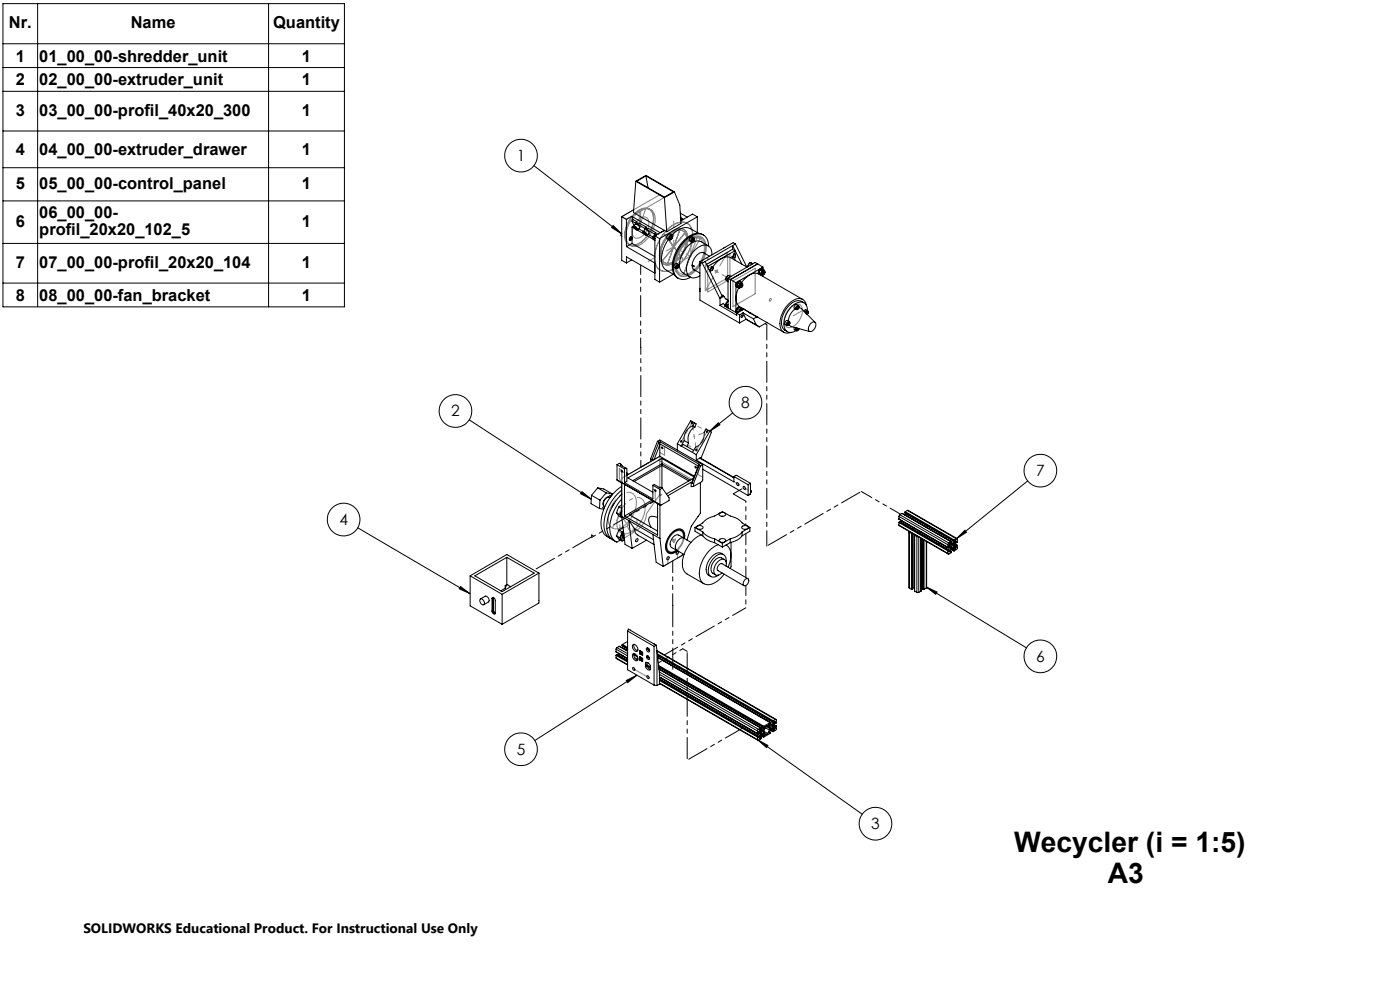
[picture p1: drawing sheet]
<svg xmlns="http://www.w3.org/2000/svg" width="420mm" height="297mm" viewBox="0 0 420 297" stroke-linecap="round" stroke-linejoin="round" font-family="sans-serif">
<g fill="none" stroke="#808080" stroke-width=".3">
<path d="M186.5 64.9l11.3-6.5 1.4 .8-11.3 6.6zM190 64.4a4.2 4.2 0 0 1 5-1.7 4.9 4.9 0 0 1 .4 5.9 7.1 7.1 0 0 1-6 5 3.2 3.2 0 0 1-2-4.1 10.5 10.5 0 0 1 2.6-5.1zM190.3 64.2a3.8 3.8 0 0 1 4.7-1.2 4.9 4.9 0 0 1 .3 5.6 6.9 6.9 0 0 1-5.7 4.8 2.86 2.86 0 0 1-2.1-3.6 10.3 10.3 0 0 1 2.8-5.6zM190.6 64.4a3.9 3.9 0 0 1 4.8-1.4 4.8 4.8 0 0 1 .6 5.6 7.8 7.8 0 0 1-5.7 5.3 2.67 2.67 0 0 1-2.5-3.5 9.9 9.9 0 0 1 2.8-6zM191.2 66.1a2.05 2.05 0 0 1 3.1-.6 4.5 4.5 0 0 1-3.4 5.9 1.92 1.92 0 0 1-1-2.8l.4-1.2zM192.2 63.1v5.1M193.7 62.5l-1.9 5.5v-5.1M198.8 78.1l6.7-8.3-3.4 4.1 2-5.4-4 10.9M199.2 70l5.9 7.9M199.9 69.1a5.7 5.7 0 0 1 6.1-2.3 4.9 4.9 0 0 1 1.6 5.7 11.7 11.7 0 0 1-7.2 8.7 3.4 3.4 0 0 1-4-4.1 13 13 0 0 1 3.5-8zM200 69a5.3 5.3 0 0 1 6.3-2 5.7 5.7 0 0 1 1.1 6.5 11.2 11.2 0 0 1-7.1 7.8 3.3 3.3 0 0 1-3.9-3.7 12.6 12.6 0 0 1 3.6-8.6zM200.4 70.4a3.9 3.9 0 0 1 5-1.5 5.5 5.5 0 0 1 0 6.3 6.6 6.6 0 0 1-5.4 4.2 2.81 2.81 0 0 1-2.1-3.6 9.5 9.5 0 0 1 2.5-5.4z"/>
<path d="M200.5 70.8a3.6 3.6 0 0 1 4.5-1.5 4.6 4.6 0 0 1 .3 5.4 6.4 6.4 0 0 1-5.2 4.2 2.71 2.71 0 0 1-1.8-3.6 9.2 9.2 0 0 1 2.2-4.5zM200.6 70.2a3.8 3.8 0 0 1 4.8-1.3 5.5 5.5 0 0 1-.2 6.6 6 6 0 0 1-5.6 3.8 3.2 3.2 0 0 1-1.6-4.1 10.3 10.3 0 0 1 2.6-5zM200.7 70.6a3.5 3.5 0 0 1 4.5-1.2 5.5 5.5 0 0 1-.5 6.4 5 5 0 0 1-5.2 3 3.5 3.5 0 0 1-1-4.3l.7-1.8zM205.5 72.7a4.1 4.1 0 0 1 5.1-1.3 5.5 5.5 0 0 1 .1 6.4 7.8 7.8 0 0 1-5.7 4.9 2.91 2.91 0 0 1-2.5-3.8 10.8 10.8 0 0 1 3-6.2zM205.5 73.1a4.3 4.3 0 0 1 5.2-1.7 5.3 5.3 0 0 1 .4 6.3 7.9 7.9 0 0 1-5.9 5.2 3 3 0 0 1-2.5-4 10.2 10.2 0 0 1 2.8-5.8zM205.6 73.1a3.7 3.7 0 0 1 4.7-1.3 5.3 5.3 0 0 1 0 6.2 6.6 6.6 0 0 1-5.5 4.3 3.3 3.3 0 0 1-1.8-4.5 9.4 9.4 0 0 1 2.6-4.7zM207 76.8l-4.5 2.6M207.3 71.6v5.3M209.1 71.3l-4 11 1.9-5.5M210.4 71l-3.4 5.8M211.6 79.5l6.7-3.9v7.7l-6.7 3.8zM211.8 77.2l.9 .5"/>
<path d="M212.2 77.1v.6M212.3 79.8l6.7-3.8v7.7l-6.7 3.8zM214.5 81.3h.9M214.6 81l.7 .7M214.9 80.9v.9M215.3 81l-.7 .7M219.9 84.2l6.7-3.8v7.6l-6.7 3.9zM222.5 94.4a.4 .4 0 0 1 .4 .5 .4 .4 0 0 1-.6 .2zM230.9 89.6l.2-.1a.31 .31 0 0 1 .2 .5 .31 .31 0 0 1-.5 .1zM236.9 92.4a2.22 2.22 0 0 1 3.6-.6 5.2 5.2 0 0 1-3.8 6.4 2.16 2.16 0 0 1-1.3-3.2l.4-1zM240.7 93.1l-2.7 1.5M197.6 137.9l1-.5 9.9 5.7-1 .5z"/>
<path d="M185.1 144l1.4 .8M186.5 143.3l11.4-6.6v11.5l-4 5.8a5.6 5.6 0 0 1-4 5.2 1.68 1.68 0 0 1-1.7-2l-1.7-2.4v-13.9l-.7-.4v2.9l.7 1.2M186.5 141.2l.7 .4M188.8 155.6v1.7l-2.8 1.6v-1.6M190 158v1.7l-2.9 1.6v-1.6M191.1 155.6v1.2M195.9 146.6l.7 .4v3.6l1.4 .8M198.1 148.4l.5-.2zM201.7 159.7a2.06 2.06 0 0 1 3.3-.3 5.2 5.2 0 0 1-3.8 6.4 1.96 1.96 0 0 1-1.3-2.8l.5-1.5zM200.4 167.3v1.6l-1.4 .9M201.4 160.3a2.26 2.26 0 0 1 3.2-.9 4.5 4.5 0 0 1-1.8 5.5 1.65 1.65 0 0 1-2.1 .3 1.65 1.65 0 0 1-.6-2.1l.3-1.2zM201.6 161.7l1.1-.1-.6 1"/>
<path d="M201.6 161.7l.8 .5-.3 .4M201.6 161.7l.5 .9M203.2 165.7v1.6l1.4-.8M190.1 200.5l4.3 2.4"/>
</g>
<g fill="none" stroke="#000" stroke-width=".3">
<path d="M.9 1.1h102.4v90.9h-102.4zM.9 13.1h102.4M11.3 1.1v90.9M80.6 1.1v90.9M.9 20.2h102.4M.9 27.4h102.4M.9 39.3h102.4M.9 50.3h102.4M160.2 49.6l26.3 20.5M190.7 54.3l8.6 4.9M190.7 54.3l-.7 9.4 10 5.8M190.7 54.3l3.1-1.7 8.5 4.9"/>
<path d="M191 54.3l2.8-1.6 8.2 4.8-2.7 1.6zM193.8 52.7l.6 3.6M199.3 59.2l.7 10.3M202.3 57.5l1.6 4 .4 5.5-4.3 2.5M202.3 57.5l-3 1.7M.9 60.2h102.4M.9 73h102.4M183.9 67.6l2.6 2.5-3-1.9zM186.5 69.9l-.2 .5 .2 .4v-.8M186.5 64.9v13.1l1.4 .8M186.5 64.9l1.4 .9M187.9 78.8v-1.8l8.6 4.9"/>
<path d="M187.9 65.8v8.1M187.9 73.9l8.6 4.9M188.8 71.8h.1M188.8 71.8l.4 .3M189 71.3l.3 .1-.2 .4-.3-.2zM189.1 71.8h-.3M189.2 71.1l.4 .5-.4 .5M189.5 64.8l8.5 4.9 1.3-.7-2.8 1.7M189.5 64.8l-1.6 1M189.5 64.8l.5 1M189.5 77.9l-1.6 .9M189.6 66.2l.6 1.5"/>
<path d="M189.6 66.2l1 .6M189.6 71.1l-.4-.1-.4 .5v.5l.4 .1M189.6 68l.9 .5M189.6 73l6.9 3.9M189.6 68v5M189.6 73l-1.7 .9M190 65.8l1 .6M190 65.8l-.4 .4M190.1 67.7v.3M190.1 68l.6 .8 .6 .1M190.1 67.9h.4a.9 .9 0 0 1 .6 1l-.7-.5zM190.1 67.7l.6-.6 .7 .3 .5 .8-.6 .7"/>
<path d="M190.1 67.7l.7 .3 .5 .9M190.1 62.9l-3.6 2M190.1 67.7l-.5 .3M190.4 68.3l-.1-.2 .6 .3 .1 .3-.2-.1M190.4 68.3l.4 .3M190.6 68.2l-.2 .1M190.6 66.8l.1 .3M190.9 68.5l-.1 .1M191 66.4l-.4 .4M191 66.4l.3 .6M191.2 68.9l2.1 1.3M191.3 67l-.2 .2"/>
<path d="M191.3 67.2l.2 .3M191.3 67.2l2.2 1.3M191.3 67.2l.4-.4 2.2 1.2M191.6 68.6l1.4 .8M192.9 69.4l.3 .7 .9 .4M192.9 69.5l.4 .1a.9 .9 0 0 1 .7 1l-.7-.4zM192.9 69.4l.6-.6 .7 .3 .5 .7-.6 .7M192.9 69.4l.7 .3 .5 .8M193.3 70l-.2-.3 .6 .3 .1 .3h-.2M193.3 70l.3 .3M193.4 69.8l-.1 .2M193.5 68.5l.1 .3"/>
<path d="M193.7 70.1l-.1 .2M193.9 68l-.4 .5M193.9 68l.2 .6M194 70.6l2.2 1.2M194.1 68.6l-.2 .3M194.2 68.9l.1 .2M194.2 68.9l2.1 1.2M194.2 68.9l.4-.4 2.1 1.2M194.5 70.2l1.3 .8M195.8 71l.4 .9M195.8 71l.7 .3M196.2 71.7l.3 .2"/>
<path d="M196.2 71.9l.3 .2M196.3 70.1l.1 .3M196.4 71.5l-.2 .2M196.5 71.4l-.6-.3a.65 .65 0 0 0 .6 .9M196.5 70.7v13l1.4 .9M196.5 71.5l-.5-.1 .2 .3M196.5 70.7l1.4 .8M196.7 69.7l-.4 .4M196.7 69.7l.3 .6M196.8 70.5l-.4-.1-.6 .6M197 70.2l-.3 .3M197.4 70.1l-.1 .1"/>
<path d="M197.4 70.1h.1M197.9 71.5v13.1M200.3 70.4l.6-.3 .7 .3a.94 .94 0 0 0-.8 1.5l-.8-.7zM200.5 71.7a8.8 8.8 0 0 0-1.5 8.4l.9 .9 2.5 1.4M201 71.4l.3 .2M201.1 70.7a.43 .43 0 0 1 .6-.1 .43 .43 0 0 1 0 .7 .49 .49 0 0 1-.4 .6 .49 .49 0 0 1-.6-.4zM201.2 70.9v.1M201.2 71l-.2 .3M201.2 71l.3 .2M201.5 71.2v-.4h-.2l-.3 .4v.3l.3 .1M201.5 71.2l-.2 .4M201.6 70.4l.2 .5"/>
<path d="M201.6 70.4h.1M201.8 70.9a.9 .9 0 0 1-1 1M203 79.6a.36 .36 0 0 1 .4-.3 .36 .36 0 0 1 .3 .4 .55 .55 0 0 1-.2 .6 .55 .55 0 0 1-.7 0zM203.2 79.7l.3 .2M203.5 79.9l-.1-.3-.2 .1-.2 .2 .3 .3M203.5 79.9l-.2 .3M203.6 79.3l.1 .6M203.6 79.3h.1M203.6 79.3h-.1a.81 .81 0 0 0-.7 1.2M203.6 79.3l-.6-.3a.79 .79 0 0 0-.7 1.2l.5 .3M203.7 79.9l-.3 .4-.6 .2M204.1 65.2l.7 .7"/>
<path d="M204.1 63.9l2.1 1.2M204.1 64.2l.2 1.9M204.3 65.8l.2 .2M204.3 66.1h.1M204.4 65.5l.5 .3M207.6 72.1l.3 .1M207.6 79.5l.4 1.2 .7 .4M207.6 79.6l.4 .2M207.6 79.4l.4 .2M207.7 71.6a.33 .33 0 0 1 .4-.2 .33 .33 0 0 1 .1 .5l-.1 .3a.35 .35 0 0 1-.5 .3 .35 .35 0 0 1-.2-.5zM207.8 71.8l.3 .1M208 79.6l.2 .3-.2-.1"/>
<path d="M208 79.6h.1M208.1 71.9l-.1-.3-.2 .1-.2 .3v.2h.3M208.1 71.9l-.2 .3M208.1 71.3a.77 .77 0 0 1 .1 .9 .77 .77 0 0 1-.8 .3M208.1 71.3a.83 .83 0 0 0-.7 1.2M208.1 71.3l-.5-.3a.78 .78 0 0 0-.7 1.2l.5 .3M208.1 71.3h.1M208.2 79.7l-.2 .1M209.2 65l-1.4-.8-3.5 2M209.2 65l-11.3 6.5M209.2 65v4.7M209.6 69.9l-2.5-1.4a4.6 4.6 0 0 0-5.3 1.7l-.2 .2"/>
<path d="M210 78.7v1M210 78.9v.8M210 78.5l.7 .4M210 78.5v11.5l11.9 6.8M210.7 78.9l5.2 10.3M210.7 78l-.2 .2M210.8 75.6l2.1 1.2M211 70.4a4.4 4.4 0 0 0-5.4 1.2 11.2 11.2 0 0 0-3.8 9.6l.6 1.3 1.1 .9M211.5 78.4l-.8 .5M211.5 78.4l5.2 10.4M211.6 76.1a1.77 1.77 0 0 0-2.8 .7l-.7 1.1-.5 1.6M212.2 79.8h.1"/>
<path d="M212.3 79.8v.2M212.5 73.7l-2.1-1.2a4 4 0 0 0-4.7 1.9 6.3 6.3 0 0 0-1.3 6.9l2.7 1.7M212.6 73.8a3.2 3.2 0 0 0-1.6-3.4 3.2 3.2 0 0 0-3.6 .3 11.3 11.3 0 0 0-5.3 10.7 3.1 3.1 0 0 0 5.1 1.7M213.3 79.8l.5 .3a5.7 5.7 0 0 1 4.7-3.1l5.6 3.1M213.6 76.4a2.39 2.39 0 0 0-1.2-2.7 2.39 2.39 0 0 0-2.9 .4 7.5 7.5 0 0 0-3.2 8.1 2.33 2.33 0 0 0 3.7 .5M217.5 74.2l-.3 .1M219.5 76.9l.5 .4M219.8 73.6l-8.3 4.8M219.8 73.6v1.2M219.8 73.6l2.8 5.6M220.1 75.9l.5 .3M220.3 76.4l.1-.1a.4 .4 0 0 1 .2 .6 .4 .4 0 0 1-.6 .1z"/>
<path d="M220.5 75.2l-.8-.4-7.8 4.4M220.5 75.2l-8.2 4.6M220.5 75.2v.9M220.5 77.1v.9M220.6 73.1l-.7-.4-9.9 5.8M220.6 73.1l-.8 .5M220.6 73.1l3.4 6.9M220.7 76.6v-.3a.52 .52 0 0 0-.8 .2 .52 .52 0 0 0 .3 .8l.1-.2M224.8 78.9l.7-.1a1 1 0 0 0-1.1 1.1zM225.4 78.8l.4 .2M226 78.9l-.7 .5M227.3 79.1l-.8-.4-8.1 4.7"/>
<path d="M227.3 79.1l-8.2 4.7M227.3 79.1l1.6 .9M.9 84.8h102.4M202 82.2l-4.1 2.4M203 80l.3 .2M207.9 80.6l2.1 1.2M210 86.4v.9v-.8M212.7 80.8l.5 .3-.2 .4M213.6 80.3l.1-.1a.4 .4 0 0 1 .2 .6 .4 .4 0 0 1-.6 .1zM214 80.5l-.1-.3a.51 .51 0 0 0-.7 .2 .51 .51 0 0 0 .3 .7l.1-.1M215.9 89.2l.1 .3M216 89.5v2"/>
<path d="M216 91.5l5 3v-.6M216.4 88.3l.6 .3M216.7 88.8l-.8 .4M217 88.6l.2 .2M217 88.6l-.3 .2M217.2 88.8l.4 .7 .8 .5M217.2 88.8l-1.2 .7M217.6 89.5l.8 .5M217.7 91.5l.2 .5 .4-.1-.4-.1M217.7 91.5l-.8-.5-.9 .5M217.7 91.5l-.4 .2 3.8 2.1M217.7 91.4h-.1"/>
<path d="M217.9 84.1l.4 .2M218.3 90.2h.1M218.3 90.2v.1M218.4 92.3h.1M218.4 91.3v.9M218.4 83.6v.9M218.4 90.3a1.07 1.07 0 0 0-.5 1.5M218.4 83.4l.7 .4M218.4 83.4v8.9M218.4 90.2h-.1M218.4 90.3l-.6 .6-.1 .5 .2 .4M218.8 82.6a.93 .93 0 0 0-.9 .5 .93 .93 0 0 0 0 1"/>
<path d="M219.1 83.8v8.9M219.1 83.8l1.7 .9M219.2 82.8a.89 .89 0 0 0-1.1 .1 .89 .89 0 0 0-.2 1.2M219.4 82.8l-.8 .5M220.8 84.7v9M221 93.9l.9 .5M221.1 85.7l.7 .7M221.1 93.3l.2 .4M221.1 85.7l.4 .2M221.4 84.8l-.3 .9M221.4 92.5l-.3 .8M221.4 84.8l.4 .3"/>
<path d="M221.4 92.5l.4 .2M221.5 85.9l.3 .5M221.6 86.2a4.8 4.8 0 0 0 .3 5.7 1.12 1.12 0 0 0-1 .7 1.12 1.12 0 0 0 .3 1.2 1.16 1.16 0 0 1 .8-1.8M221.8 85.1l-.3 .8M221.8 92.7l-.3 .9-.4-.3M221.9 94.4v2.4M222.1 84.3a1.05 1.05 0 0 0-1.1 .6 1.05 1.05 0 0 0 .2 1.2M222.1 92.1l13 7.5M222.3 86.1l-.5 .3M222.3 92.1v.1M222.3 93.1l.4-.2-.5-.1-.3 .6M222.3 84.6a.86 .86 0 0 0-1-.1 .86 .86 0 0 0-.4 1l.1 .4 .4 .2"/>
<path d="M222.5 84.7l-.7 .4M222.5 84.7l.3 .6M222.5 84.7l-.5-.3-.6 .4M222.5 92.4l-.7 .3M222.5 92.4l.3 .4M222.5 92.4l-.5-.3-.6 .4M222.5 94.5l.2-.1a.33 .33 0 0 1 .1 .5 .33 .33 0 0 1-.5 0zM222.5 85.4a.3 .3 0 0 1 .2 .5 .3 .3 0 0 1-.4 0zM222.7 85.3a.51 .51 0 0 0-.7 .1 .51 .51 0 0 0 .2 .7M222.7 85.3a.48 .48 0 0 0-.5-.4 .48 .48 0 0 0-.4 .5l-.1 .6 .6 .1M222.7 92.9a.61 .61 0 0 0-.8-.2 .61 .61 0 0 0-.2 .8M222.8 85.6v-.2a.46 .46 0 0 0-.6 .1 .46 .46 0 0 0 .1 .6h.2"/>
<path d="M222.9 93.8l3.1 1.8M222.9 93.8l-1 .6M222.9 93.8l.9 1.9M223.1 92.7l-2.1 1.2M223.2 92.7l.2 .1M223.2 92.7h.1M223.8 95.7l3.1 1.8M223.8 95.7l-1.9 1.1M223.8 95.7l4 2.3M225 93.7l.2 .1M225 93.7l2 1.3M225 93.8l.3 .1"/>
<path d="M226 95.6l.9 1.9M226.9 97.5l.9 .5M227 95l.4 .1M227 95l-1 .6M227.7 81.8l.8 .7M227.7 81.8l.4 .3M227.8 82.2l13 7.5M227.9 82.3h.2M228 81l-.3 .8M228 81l.5 .2M228.1 82.1l.4 .4M228.5 81.2l-.4 .9"/>
<path d="M228.7 81.2l.5-.2 .2 .5a.53 .53 0 0 0-.7 0 .53 .53 0 0 0-.1 .7l.2 .1a.48 .48 0 0 1-.5-.3 .48 .48 0 0 1 .3-.6zM228.8 80.5a1.12 1.12 0 0 0-1.1 .4 1.12 1.12 0 0 0-.2 1.2 4.4 4.4 0 0 0-4.8 2.3l-.2 .3M228.9 80l-8.1 4.7M228.9 80v.6M228.9 82.3v.6M228.9 82.3l-.4 .2M229 80.7a.65 .65 0 0 0-.8-.2 .65 .65 0 0 0-.4 .6l-.1 1.1M229.1 80.9l-.6 .3M229.1 80.9l.3 .6M229.1 80.9l-.4-.3-.7 .4M229.2 81.6l.1-.1a.4 .4 0 0 1 .1 .5 .4 .4 0 0 1-.5 .2zM229.5 81.7l-.1-.2a.47 .47 0 0 0-.5 .2 .47 .47 0 0 0 .1 .6l.2-.1"/>
<path d="M230.1 96.7l-2.3 1.3M236.3 97.1l.2 .2M236.4 96.5l.3-.1a.55 .55 0 0 1 .1 .8 .55 .55 0 0 1-.7 .1zM236.4 96.8l.3 .1M236.7 97.3l.6 .6 5.7 1.5M236.7 96.9v-.2h-.2l-.2 .3 .2 .3M236.7 96.9l-.2 .4M236.8 96.3l.1 .7M236.8 96.3a.78 .78 0 0 0-.7 1.2M236.8 96.3l-.5-.2a.79 .79 0 0 0-.7 1.2l.5 .2M236.9 97l-.3 .4-.5 .1M238.3 98.1l-.1 .6 .7 .4 .5-.1 .3-.5-.1 .2a.37 .37 0 0 1-.5 .4 .37 .37 0 0 1-.2-.5l.1-.3"/>
<path d="M238.5 92.6a4.8 4.8 0 0 0-2 3.6M238.9 98.2l-.2 .6 .1 .3M239 91.9a.34 .34 0 0 1 .4-.3 .34 .34 0 0 1 .3 .4 .54 .54 0 0 1-.2 .6 .54 .54 0 0 1-.7 0zM239 92.4l.3 .1M239 98.7l.3 .1M239.2 92l.3 .2M239.2 98.4l-.1 .4h.2M239.2 98.4l.3 .1M239.5 92.2v-.3l-.3 .1-.2 .2 .3 .3M239.5 92.2l-.2 .3M239.5 98.4v.1M239.5 98.5l-.2 .3"/>
<path d="M239.5 91.6a.81 .81 0 0 0-.7 1.2M239.5 91.6h.1M239.6 92.2l.9 .3 4 4.1M241.2 90.7a3.1 3.1 0 0 0-4.6 .9 6.4 6.4 0 0 0-1.8 6.8l1.4 1M241.9 94l.1 .1M241.9 91.6a2.36 2.36 0 0 0-1.5-2 2.36 2.36 0 0 0-2.4 .4 8.2 8.2 0 0 0-3.8 8.4 2.19 2.19 0 0 0 3.1 1.2M241.9 93.6l.3 .2M242 94.1h.1M242.2 93.1a2.18 2.18 0 0 0-1-2.4 2.18 2.18 0 0 0-2.6 .3 7.2 7.2 0 0 0-3.2 7.4 2.07 2.07 0 0 0 3.4 .7M242.2 93.8v-.3l-.4 .4M242.2 93.8l-.2 .3M242.3 93.2l-.7-.4-.5 .4"/>
<path d="M242.3 93.2l-.8 .5M242.3 93.2h.1M242.3 93.2l.2 .4-.4 .6 .2-.1a.47 .47 0 0 0 .2-.5 .47 .47 0 0 0-.3-.4l-.5 .5M243.1 97.1a.86 .86 0 0 1 .8-.6 .86 .86 0 0 1 .9 .6 2.07 2.07 0 0 1-1.9 2.2 1.46 1.46 0 0 1 .2-2.2zM140.8 125.8l36.6 23.8M185.1 139.3v4.5M185.1 139.3l2.3 1.2M186.2 139.1l-.4-.3-.7 .5M186.2 139.1v.3l1.6 .9M186.2 139.1l.4 .5M195.2 137.5l.4 .3M195.2 137.5v.8"/>
<path d="M195.6 137.8l.3 .1-7.3 4.3-.3-.2M195.6 137.8h.6M197.2 132.3l.5 .2M197.2 132.3l.7-.4 12.9 7.4M197.2 132.3l-2 5.2M197.7 132.5h.5M197.7 132.5l-2.1 5.3M197.8 132.9l11.8 6.8M197.8 132.9l.1 .4M197.9 136.7l10.4 6M197.9 136.7l-1.7 1.1M197.9 133.3v3.4"/>
<path d="M197.9 133.3l-1.7 4.5M198.2 132.5l11.5 6.6M198.2 132.5l-.4 .4M198.4 134l.4 .1v.4zM198.6 137.4l-10.2 5.8 7.5 4.3M198.6 137.4l9.6 5.5M198.6 137.4v8.8M203.2 133v1.9M203.2 133l1.1 .7M204.3 133.7l3.5 1.9M204.3 133.7l.7-.5 3.1 1.8M205.3 132l-1 1.7"/>
<path d="M205.3 132l1.3 .8M206.6 132.8l-.5 1.1M207.8 135.6l1.1 .7M207.8 127.6a4.1 4.1 0 0 0-2.5 4.4M207.8 127.6l.7 .4M208.4 126.7l-1.2-.6-4 6.9M208.4 126.7l-.6 .9M208.4 126.7l.4 .3-.3 1M208.5 128a4.1 4.1 0 0 0-1.9 4.8M208.5 139.8h.3v.5l-.2-.1zM208.9 136.3v1.6M208.9 137.9l11.1 6.5"/>
<path d="M209.6 139.7l-2 5M209.7 139.4l-2.1 5.3M209.7 139.4l.4 .3M209.7 139.1l-.1 .6M209.7 139.1v.3M209.9 137.3l10.3 5.8M209.9 137.3l-1 .6M209.9 137.3l10.3 5.9M210.1 139.7l-2 5.3M210.8 139.3v4.6l-.3 .5-2.4 1.4M210.8 139.3l-.7 .4M212.9 129.2l2.6-2.5 .5 .6z"/>
<path d="M212.9 129.2l-1.1-.7-.6 1.1a4 4 0 0 1-2.5 4.4l-.9 1.6M212.9 129.2l-4 7.1M212.9 129.2l.5 .3-3.1 7.9M219.8 123.8l-6.9 5.4M107.3 158.2l33.7 19.7M174.6 147.4l2.8 2.2-3.2-1.6zM177.4 148.4l2.6 1.5M177.4 148.4l-.1 2.6 2.5 1.4M179.3 146.2l-1.9 2.2M179.3 146.2l2.6 1.5M179.3 146.2l1.8 .3 2.6 1.5M179.8 152.4l1.3 .2"/>
<path d="M180 149.9l-.2 2.5M180.7 152l.5 .4M181.9 147.7l-1.9 2.2M181.9 147.7l1.8 .3M182.8 148.4l.5 .3M182.9 149a1.74 1.74 0 0 0-1.7 .9 1.74 1.74 0 0 0 .1 1.9M182.9 149a1.82 1.82 0 0 0-1.6 2.8l.1 .1M182.9 149l.1 .1M183.7 148l-.1 .3M184.2 151l-.6 .9M185 153.7l.7 1 .9 .5M185 153.7l.9 .5"/>
<path d="M185.1 143.8l12.9 7.5M185.1 143.8l1.4 .8M185.7 151.9l-.7 1.8M185.7 158.8l-.7 1.8M185.7 151.9l.8 .5M185.7 158.8l.9 .6M185.9 154.2l.6 .9M186.3 141h.3l.1 .5-.3-.2zM186.5 152.8l-.6 1.4M186.5 153.2l-.2 .6 .2 1M186.5 144.6h.1M186.5 145.8a13.6 13.6 0 0 0-6.1 12.4 4 4 0 0 0 2.7 3.2"/>
<path d="M186.5 146.9a13.7 13.7 0 0 0-5.2 11.8 3.5 3.5 0 0 0 2.1 2.8M186.5 149.5a12.4 12.4 0 0 0-3.3 10.8l.7 1.3 .7 .7 .4 .2 1.1-.6M186.5 148.1a13 13 0 0 0-4.2 11.7l1.1 1.7 1.4 .8M186.5 144.6v10.2M186.5 144.6l.9 .5v9.6M186.5 154.8l2.1 1.2M186.5 154.8l1 8.3 2.2 1.3M186.5 151.3l-.8 .6M186.6 159.4l-.7 1.7M186.9 158.1l-1.2 .7M187 159.2l-.4 .2M187.1 159.4a1.63 1.63 0 0 0-.3 2.5l.6-.2"/>
<path d="M187.1 159.8a.99 .99 0 0 0-.1 1.5M187.1 159.9a.76 .76 0 0 0-.4 .8 .76 .76 0 0 0 .6 .7M187.4 140.5v4.1M187.4 144.6l8.5 4.9v-4.1M187.8 140.3l.3 .2v3.7l-.7 .4M187.8 140.3l-.4 .2M188.1 142.1l.1 .2M188.1 141.7l.2 .3M188.2 142.3l-.1 .1M188.3 142l-.1 .3M188.6 156l7.3 4.2M188.6 156l1.8 2.5"/>
<path d="M188.6 156l1.1 8.4M190.4 158.5l.2 1.1 .4 .6 5.2 3M190.4 158.5l5.6 3.2M195.6 149.9l-8.2 4.8M195.9 145.4l2.1 1.3M195.9 145.4l.4-.2 1.4 .8 1 .3M196 150.1l-7.2 4.2 8.5 4.9M196.4 146.8h.2l.1 .5zM197.3 155.1a1.81 1.81 0 0 0-2.6 .3v1l.7 1.7M197.3 158.9l-.1 .2M198 151.3h.1M198 146.7v14.7"/>
<path d="M198 151.3l-.7-.5v9.6l-9.9-5.7M198.7 146.3l-.7 .4M198.7 146.3l2 2.9v.8l-2.4 1.4-.3-.1M201.7 159.5a2.47 2.47 0 0 1 3.1-.6l.5 .8 .1 1.7a2.04 2.04 0 0 0-2.7 1.9 1.2 1.2 0 0 0 .5 1.7 1.93 1.93 0 0 1-1.9 .9 1.93 1.93 0 0 1-1.6-1.4 6.3 6.3 0 0 1 2-5zM204.1 158.9l.3 .1M206.6 144.1l-8-4.6-8.4 4.8M207 143.9l-8.4-4.9-8.8 5.1M207.4 145.8h.1M207.4 144.5l.2 .2M207.4 144.5l-7.1 4.1M207.4 144.5v1.3M207.6 144.7l.5 .3"/>
<path d="M208.1 145v.8M208.1 145.8h-.7M208.1 143.3l-8.2 4.7M208.5 158.1l2.3-1.4a5.7 5.7 0 0 1 3.6-2l2.3-1.4 2.4 1.4a5.7 5.7 0 0 1 3.5 2l2.4 1.4M208.5 158.1l2.3 1.3M208.5 158.1v1.1l2.3 1.4M209.1 157.8a1.15 1.15 0 0 1 1.8 .3 1.11 1.11 0 0 1-1 .6 1.11 1.11 0 0 1-.9-.8zM209.8 158.6h.3M210.1 144.6v9.2l-2.7 3.9-1.3 4.2M210.8 159.4a5.9 5.9 0 0 0 3.6 2.1M210.8 140.6l13.6 7.9M210.8 159.4v1.2"/>
<path d="M215.9 153.9a1.03 1.03 0 0 1 1-.3 1.03 1.03 0 0 1 .8 .8 1.12 1.12 0 0 1-1.9-.4zM216.6 154.7h.3M220.2 144.3l-.2 .1M220.2 142.8l.8-.4 4.1 2.4M220.2 142.8v1.5M220.2 142.8l4.2 2.5M221 144.7a.52 .52 0 0 1 .6 .2 .52 .52 0 0 1-.1 .7l-.4-.3zM222.6 159.4a5.9 5.9 0 0 1-3.5 2.1M222.6 157.8a1.15 1.15 0 0 1 1.9 .3 1.11 1.11 0 0 1-1 .6 1.11 1.11 0 0 1-1-.8zM222.6 159.4v1.2M223 145.8a.46 .46 0 0 1 .5 .3 .46 .46 0 0 1-.2 .6l-.3-.4zM223.4 158.6h.3"/>
<path d="M224.4 145.3v3.2M225 148.2l-.6 .3M225 158.1l-2.4 1.3M225 158.1v1.1l-2.4 1.4M225.1 147l.2 .1M225.1 144.8l-.7 .5M225.1 144.8v2.7l.2-.1M225.1 147.1h.1M225.2 147.1l.1 .3M225.2 147.1h.1M225.2 147.1h-.1M225.3 147.1l.1 .3"/>
<path d="M225.3 147.4h.1M225.3 147.4l-.3 .8M225.4 147.4l-.4 .8M269.7 155.5v.1M269.7 157.4l14.8 8.6M269.7 155.5l14.7 8.6M269.7 154.8l14.7 8.5M269.7 154.8v.7M269.7 156.6v.8M269.7 156.6l14.7 8.5M269.7 157.4l14.7 8.5M269.8 156.4l-.1 .2"/>
<path d="M269.8 156.4l14.7 8.5M269.9 156.3l14.7 8.5M269.9 156.3l-.1 .1M269.9 154.3l-.2 .5M269.9 154.3l14.8 8.5M270.4 156.2l-.2 .3M270.4 156.2l14.8 8.4M270.5 156.1l-.1 .1M270.6 153.9h.1M270.6 153.9l14.8 8.5M270.6 153.9l-.7 .4M271.4 153.7h.1"/>
<path d="M271.4 153.7l14.8 8.5M271.4 153.6l14.7 8.4M271.4 153.6v.1M271.5 154.3h.1M271.5 154.3l14.7 8.4M271.6 153.3l-.2 .3M271.6 153.3l14.7 8.6M271.8 153.9l-.3 .4M272.2 153l14.9 8.4M272.2 153l-.6 .3M272.2 153l14.7 8.5M272.7 159.3l.1 16.9"/>
<path d="M272.7 159.2l.1 .3M272.8 159.5l.6 .4M272.8 159.5v16.7M273.4 159.9h.3M273.4 159.9v16.7M273.7 159.9v16.7M273.7 159.8v.1M273.8 159.9l-.1 16.7M289.5 158.9l.4 .6-3 2zM308.3 144.1l-21.4 17.4M138.1 175.8l2.9 2.1-3.2-1.4zM141 172.6v9l9.6 5.5"/>
<path d="M141 172.6l9.6 5.5M142.5 172.6l9.5-5.6 8.3 4.8-9.7 5.5zM144.1 179.5a1.04 1.04 0 0 1 1.1 .6 1.04 1.04 0 0 1-.2 1.2 1.26 1.26 0 0 1-.9-1.8zM144.1 179.5l1.5-.8a1.15 1.15 0 0 1 .9 1.7l-1.4 .9M147.6 179.4v-.2a.66 .66 0 0 1 .8 .1 .66 .66 0 0 1 .2 .6v4a.66 .66 0 0 1-.8-.1 .66 .66 0 0 1-.2-.6M147.6 179.4v3.8M147.8 179.2l-.2 .2M147.8 179.2v3.8M147.9 179l-.1 .2M148 179.1v3.5M150.6 178.1v9M151.6 176.3l-1.4 .8"/>
<path d="M152 175.2h.1M152 167v8.2M152 175.2l-.4 .3v.8M152 175.2l1.2 .7M152 175.2l-.4 1.1M161.7 171.8v8.9l-11.1 6.4M161.7 171.8l-11.1 6.3M161.7 171.8l-9.7-5.6-11 6.4M185 160.6l.7 1 .9 .5M185 160.6l.9 .5M185.9 161.1l.7 1M187.2 160.3l-.2 .6 .3 .4"/>
<path d="M187.4 161.8l-.8 .3M190.9 161.6l.3-.2a.44 .44 0 0 1 .1 .7 .44 .44 0 0 1-.6 0zM194 161.9l-4.3 2.5M195.9 160.2l2.1 1.2M195.9 160.2l1 8.3 2.1 1.3M198 161.4l1 8.4M200.3 166.9l.3-.1a.47 .47 0 0 1 0 .7 .47 .47 0 0 1-.6 .1zM200.4 165.3l.3 .1M203.1 164.9l2.1 1.3M203.1 165.3l.1-.1a.42 .42 0 0 1 .3 .6 .42 .42 0 0 1-.7 .1zM204.8 165.9l-.2 .6-5.6 3.3M205.2 161.3l-1.6-.9a2.54 2.54 0 0 0-2.4 3.3l.3 .4 1.5 .9"/>
<path d="M207.3 162.6l-2.2-1.3a1.7 1.7 0 0 0-.5-2.1 1.7 1.7 0 0 0-2.1 0 4.9 4.9 0 0 0-2.2 5.9 1.83 1.83 0 0 0 2.7-.2M210.4 160.3a9.7 9.7 0 0 0-5.5 10.2l1 1.4 5.3 3M210.8 160.6a5.9 5.9 0 0 0 3.6 2M214.4 161.5l2.3 1.3M214.4 162.6l2.3 1.4M214.4 161.5v1.1M215.4 163.2a9.7 9.7 0 0 0-5.4 10.2 2.75 2.75 0 0 0 4.4 1.3l1.5-1.1 1.3-1.5M216 161.6a.98 .98 0 0 1 1-.2 .98 .98 0 0 1 .7 .8 1.12 1.12 0 0 1-1.9-.3zM216.6 162.6h.3M216.7 162.8v1.2M217.1 166.2a2.48 2.48 0 0 0-3.8 .9 4.6 4.6 0 0 0-1.1 5l1.1 .7M217.3 167.7l-.8-.5a2.65 2.65 0 0 0-3 2.2 1.95 1.95 0 0 0 .4 2.4l.8 .5"/>
<path d="M217.8 169.6a1.3 1.3 0 0 0-.1-1.5 1.3 1.3 0 0 0-1.5-.4 3.5 3.5 0 0 0-1.7 4.5 1.63 1.63 0 0 0 2.1-.5M217.8 163.3a4.3 4.3 0 0 1 1.2 5.2l-.6 1.5M217.8 168.4a1.81 1.81 0 0 0-.8-2.2 1.81 1.81 0 0 0-2.4 .6 4.9 4.9 0 0 0-1.7 5.6 1.84 1.84 0 0 0 2.6 0M217.8 163.3h.1M219.1 161.5l-2.4 1.3M219.1 162.6l-2.4 1.4M219.1 161.5v1.1M219.3 162.6v7.1l-.3 .7M222.6 160.6a5.9 5.9 0 0 1-3.5 2M223.6 173.6a.65 .65 0 0 1 1 0 .65 .65 0 0 1-.1 .9 .98 .98 0 0 1-1.5 .8l.1-1zM224.4 173.5l-7.8-4.6a1.4 1.4 0 0 0-1.2 2.1l7.8 4.5M272.8 176.2l.6 .4"/>
<path d="M273.4 176.6h.3M273.8 176.2h.4M274.2 176.2h.2M274.2 160.2v16M274.4 160.4v16.8M274.4 160.3v.1M274.4 160.4l.7 .4M274.4 177.2l.7 .3M274.4 160.3h.1M275.1 160.8l.4 .1M275.1 177.5h.5M275.1 160.8v16.7"/>
<path d="M275.6 160.9v16.6M276.3 161.3v15.9M276.3 177.2l-.7 .3M276.3 177.1v.1M276.3 176.2h.1M276.4 176.2h.5M276.4 161.4v14.8M276.9 161.7v14.9M276.9 176.6h.1M277 176.6h.2M277 161.7v14.9M277.2 161.9v14.7"/>
<path d="M277.9 175.9l30 18.3M277.9 175.9l3.2 1.5-.4 .7zM277.9 176.2l-.7 .4M277.9 162.2v14M278 162.3l-.1 13.9M284.4 163.3v.8l.2-.1 .1-.6 .6 .5M284.4 165.1v.8M284.5 164.9l-.1 .2M284.6 164.8v.1M284.6 164.8l-.1 .1M284.6 164.9l.1 .4 .1-.1M284.6 163.9l.7 .3"/>
<path d="M284.6 165.1l.2 .1M284.7 162.8l-.3 .5M284.7 162.8l.7-.4-.4 .7 .6 .1M284.7 163.5l.6 .4M285 165.4l.1 .1M285 162.9l.6 .3M285.2 164.6l-.4 .6M285.3 164.2l-.1 .4M285.3 163.9v.3M285.3 162.7l.7 .4M285.4 165.3v.3l-.7 .4-.3-.1M285.4 165.3l-.3-.2 .3 .2"/>
<path d="M285.4 164.7l.8 .4M285.4 165.3l-.3 .2M285.4 164.6l.7 .5M285.5 164.5l.6 .4M285.6 164.5l.6 .3M285.7 163.5l.2-.1a.35 .35 0 0 1 .1 .5 .35 .35 0 0 1-.5 0zM285.9 164.3l.6 .4M286 163.1l-.4 .1M286.1 162l.1 .2M286.1 164.9v.2M286.2 162.2l.4-.2v.2M286.2 164.8l-.1 .1"/>
<path d="M286.2 162.7l-.2 .4M286.3 161.9l-.2 .1M286.3 163.2l.6 .3M286.3 163.5l.6 .4M286.3 163.1l.7 .4M286.4 162.1l.2 .1M286.5 164.7l.1-.3-.6-.2-.6 .4-.4 .8 .1 .1M286.5 164.7l-.3 .1M286.6 162.2l-.4 .5M286.8 162.2l.1 .1M286.9 161.5h.3v1l-.2 .1M286.9 161.5l-.6 .4"/>
<path d="M286.9 162.6h.1M286.9 162.3l-.1-.1-.5 .9v.7l.5 .3 .1-.2M286.9 162.6l-.2-.1 .3 .2M286.9 162.3v.3M286.9 163.5v.4M287 163.5h-.1M287.1 163.4v1.1l-1 .6M287.1 163.4l-.7-.5 .8 .5M287.1 163.4l-.1 .1M147.8 183l.3 .7 .5 .2M147.8 183l-.2 .2M148 182.6l.6 1.2"/>
<path d="M148 182.6h-.2M184.8 195.3l3.5 2.1M184.8 197.2l3.5 2.1M184.8 194.6v.7M184.8 196.4v.8M184.8 194.6l3.5 2M184.8 195.3l3.5 2M184.8 196.4l3.5 2M184.8 197.2l3.5 2M184.9 196.2l-.1 .2M184.9 196.2l3.4 2M185 196.2l3.3 1.8"/>
<path d="M185 196.2h-.1M185.1 194.1l-.3 .5M185.1 194.1l3.2 1.8M185.6 196l-.2 .4M185.6 196l2.7 1.5M185.7 195.9l-.1 .1M185.8 193.7l2.5 1.4M185.8 193.7l-.7 .4M185.8 193.7l2.5 1.5M186.6 193.5l1.7 .9zM186.6 193.4v.1M186.6 193.4l1.7 .9"/>
<path d="M186.7 194.1h.1M186.7 194.1l1.6 .9M186.7 193.1l-.1 .3M186.7 193.1l1.6 1M186.9 193.7l-.2 .4M188.3 189.1l.2-.6 8.4 4.9M188.3 189.1l7.9 4.6M188.3 189.1v11.6l7.9 4.6M188.3 192.3l-1.6 .8M189.9 193.2a1.23 1.23 0 0 1 1.2 .7 1.23 1.23 0 0 1-.1 1.4 1.48 1.48 0 0 1-1.1-2.1zM189.9 196a1.26 1.26 0 0 1 1.2 .6 1.26 1.26 0 0 1-.1 1.4 1.49 1.49 0 0 1-1.1-2zM190.1 196.2l1.1 .6"/>
<path d="M190.1 196.1l1.1 .7M190.1 196l1 .6M190.2 193.1a1.55 1.55 0 0 0 1.1 1.9M190.2 195.9a1.58 1.58 0 0 0 1.1 1.9M190.4 197.2l.9 .5M191.9 195.9v-.9l.9 .5v.9M191.9 197.8v-1l.9 .5v1M191.9 195.9l.9 .5M191.9 197.8l.9 .5M191.9 195.9h.1M191.9 197.8h.1M192 195.9l.8 .5"/>
<path d="M192 195v.9M192 196.8v1M192 197.8l.8 .4M192.4 197.4l.4 .3-.4-.2M192.4 195.7l-.4 .2M192.4 195.7l.4 .3M192.4 195.2v.5M192.4 197.1v.5M192.4 197.6l-.4 .2M192.4 197.6l.4 .2M192.4 197.3l.4 .3M193.6 198.7a1.11 1.11 0 0 1 1.6 .9v1.1a1.04 1.04 0 0 1-1.6-.9"/>
<path d="M193.6 198.7v1.1M193.9 198.5l-.3 .2M194 194.2a.66 .66 0 0 1 .7 .4 .66 .66 0 0 1-.2 .8l-.5-.6zM194 196.7a.48 .48 0 0 1 .6-.1 .48 .48 0 0 1 .2 .6v.3a.52 .52 0 0 1-.5 0 .52 .52 0 0 1-.3-.4M194 196.7v.4M194.1 199.6l.5 .7 .6 .3M194.1 199.6l-.5 .2M194.1 198.5v1.1M194.1 199.6l1.1 .6M194.1 199.2l1.1 .7M194.2 198.5l.4 .3M194.3 196.5l-.3 .2"/>
<path d="M194.3 194.2l.2 .6 .4 .3M194.3 194.3l.4 .2M194.4 194.6l.4 .3M194.4 196.8l.4 .5M194.4 196.8l-.4 .3M194.4 196.6v.2M194.5 194.8l.4 .2M196.2 193.7v11.6M196.9 193.4l.2 1.6M196.9 193.4l-.7 .3M197.1 195v10.5M197.1 195l.7 6.8v3.2l-.7 .5"/>
<path d="M197.1 195l35.7 20.6M197.1 195.2l35.5 20.4M197.2 196l34.8 20M197.2 196.2l34.6 20M197.3 196.4l34.6 20M197.3 196.9l34.7 20M197.3 197.1l33.8 19.4M197.3 197.1l33.7 19.5M197.6 199.5l31.5 18.2M197.6 199.8l31.4 18.2M197.6 199.7l31.4 18.1M187.9 203.9l3.2-1.6-2.8 2.3z"/>
<path d="M189.8 200.1a.47 .47 0 0 1 .6 .2 .47 .47 0 0 1-.1 .6l-.4-.3zM191.1 202.3l-30.7 19.6M194.1 202.5a.44 .44 0 0 1 .6 .3 .44 .44 0 0 1-.3 .5l-.3-.4zM196.2 205.3l.9 .2M197.7 200.4l31.4 18.1M197.7 200.6l30.6 17.6M197.8 201.4l29.7 17.2M197.8 202.9l29.5 17M197.8 203.5l29.7 17.2M197.8 204.8l29.5 17.1M197.8 202.1l29.5 17M197.8 202.8l29.5 17"/>
<path d="M197.8 203.9l29.5 17M197.8 203.7l29.6 17M197.8 204.7l29.5 17M197.8 203l30.2 17.4M227.3 219.1v.7M227.5 219.7l.6 .3M227.5 218.6l-.2 .5M227.5 219.3l.6 .4M227.9 218.7l.6 .3M228.1 219.7l-.5-.5-.1 .6h-.2M228.1 219.7v.3M228.2 218.5l.6 .4"/>
<path d="M228.3 218.4l-.4 .5 .6 .1M228.3 218.4l-.1-.2-.7 .4M228.3 218.4h.1M228.6 219.3l.2-.1a.35 .35 0 0 1 .1 .5 .35 .35 0 0 1-.5 0zM228.8 218.9l-.3 .1M229 218h.1M229 217.8v.2M229.1 218l.3-.2v.2M229.1 218.5l-.3 .4M229.1 217.7l-.1 .1M229.2 219.2l1.1 .6M229.2 217.9l.2 .1"/>
<path d="M229.4 218l-.3 .5M229.6 218.1l1.3 .7M229.8 217.7l1.2 .7M230 217.5l1 .5M230.7 219.6l.1 .1M230.7 217.1l.7 .3M230.9 218.8l-.6 1M231 218.4l-.1 .4M231 218l-.1-.2-.7-.4-.9 1.3v1l.6 .4 .4-.3M231 218v.4M231 216.8l.7 .4M231 216.6l.1 .2-.4 .4 .7 .2"/>
<path d="M231 216.6l-1.9 1.1M231.1 219.5h.1M231.1 219.5l-.3-.2 .3 .2M231.1 218.8l.8 .5M231.1 219.5l-.3 .2M231.1 219.5v.3l-2.1 1M231.1 218.8l.7 .4M231.2 218.7l.6 .4M231.2 218.6l.7 .4M231.5 217.6l.1-.1a.41 .41 0 0 1 .1 .5 .41 .41 0 0 1-.5 .2zM231.6 218.5l.6 .4M231.7 217.2l-.3 .2"/>
<path d="M231.8 216.2l.1 .2M231.8 219.1v.1M231.9 216.4l.3-.2 .1 .2M231.9 219l-.1 .1M232 216.9l-.3 .3M232 216l-.2 .2M232 217.3l.7 .4M232 217.7l.7 .3M232.1 217.1l.8 .5M232.1 216.2l.2 .2M232.2 218.9l.1-.3-.6-.2-.6 .5-.3 .8M232.2 218.9l-.3 .1"/>
<path d="M232.3 216.4l-.3 .5M232.6 216.4l.1 .1M232.6 215.6l.3 .1v.9l-.2 .2M232.6 215.6l-.6 .4M232.7 216.5h-.3l-.4 .8 .1 .7 .3 .3 .3-.3M232.7 216.8l-.4-.2 .4 .2M232.7 216.5v.3M232.7 217.7v.3M232.7 217.6v.1M232.8 217.6v1.2l-1 .4M232.8 217.6h-.1M232.8 217.6l-.7-.4 .6 .4"/>
<path d="M227.3 221.7l31.4 22.3M227.3 221.7l3.1 1.7-.5 .6zM227.3 220.9v.8M227.4 220.7l-.1 .2M227.5 220.7v.4l.2-.1M227.5 220.7h-.1M227.5 220.9l.2 .1M227.9 221.2l.1 .1M228 220.9l.3 .2M228 220.4l-.3 .6M228.1 220l-.1 .4M228.3 221.1l-.1 .4-.8 .4-.1-.2"/>
<path d="M228.3 220.5l.8 .4M228.3 221.1l-.3 .2M228.3 220.4l.7 .4M228.4 220.3l.6 .4M228.4 220.3l.7 .4M228.7 220.1l.7 .4M229 220.7v.1M229.1 220.7h-.1M229.4 220.5l.1-.3-.4-.2-.6 .2-.6 1 .1 .1M229.4 220.5l-.3 .2"/>
<circle cx="156.3" cy="46.6" r="4.9"/>
<circle cx="238.9" cy="92" r=".75"/>
<circle cx="136.7" cy="123.2" r="4.9"/>
<circle cx="204.4" cy="132.3" r=".24"/>
<circle cx="207.6" cy="126.7" r=".23"/>
<circle cx="208.9" cy="134.9" r=".24"/>
<circle cx="212.1" cy="129.4" r=".24"/>
<circle cx="223.6" cy="120.7" r="4.9"/>
<circle cx="103.1" cy="155.7" r="4.9"/>
<circle cx="312.1" cy="141.1" r="4.9"/>
<circle cx="312.1" cy="196.7" r="4.9"/>
<circle cx="156.3" cy="224.6" r="4.9"/>
<circle cx="262.7" cy="246.8" r="4.9"/>
</g>
<path d="M188.7 156.2a4.2 4.2 0 0 1-5.2 1.9 5.2 5.2 0 0 1-.1-6.2 6.3 6.3 0 0 1 5.7-4.3 3.3 3.3 0 0 1 1.7 4.4l-.8 2.2-1.3 2M187.3 160a7.6 7.6 0 0 0 6-6 3.7 3.7 0 0 0-1.4-4.8 5.7 5.7 0 0 0-5.6 3.6 6 6 0 0 0-.5 6.6l.7 .4 .8 .2" fill="none" stroke="#808080" stroke-width=".3" stroke-dasharray="30.5 1.3 1.3 1.3" stroke-dashoffset="15.1" stroke-linecap="butt"/>
<path d="M211.6 72.6a2.84 2.84 0 0 0-4.8-1.1 9.6 9.6 0 0 0-4.2 9.7 2.84 2.84 0 0 0 4.7 .9 9.8 9.8 0 0 0 4.3-9.5" fill="none" stroke="#808080" stroke-width=".3" stroke-dasharray="30.5 1.3 1.3 1.3" stroke-dashoffset="15.6" stroke-linecap="butt"/>
<path d="M202.1 73.9v-7.6M218.3 83.2l-6.7-3.7" fill="none" stroke="#808080" stroke-width=".3" stroke-dasharray="30.5 1.3 1.3 1.3" stroke-dashoffset="28.5"/>
<path d="M218.3 75.6l-6.7 11.5" fill="none" stroke="#808080" stroke-width=".3" stroke-dasharray="30.5 1.3 1.3 1.3" stroke-dashoffset="25.7"/>
<path d="M198 135.6l1.4 .8M199.4 136.4v-2.6M189.3 154.5l3 1.8M209.4 142.2v-2.6M210.8 143l-1.4-.8M220.2 144.4l1.1 .7M224.4 146.9l-1.1-.7" fill="none" stroke="#808080" stroke-width=".3" stroke-dasharray="30.5 1.3 1.3 1.3"/>
<path d="M186.7 153l-3 5.2" fill="none" stroke="#808080" stroke-width=".3" stroke-dasharray="30.5 1.3 1.3 1.3" stroke-dashoffset="29.4"/>
<path d="M204.4 132.3l4.5 2.6M207.6 126.7l4.5 2.6" fill="none" stroke="#808080" stroke-width=".3" stroke-dasharray="30.5 1.3 1.3 1.3" stroke-dashoffset="29.8"/>
<path d="M207.6 126.7l-3.2 5.6M212.1 129.3l-3.2 5.6" fill="none" stroke="#808080" stroke-width=".3" stroke-dasharray="30.5 1.3 1.3 1.3" stroke-dashoffset="29.2"/>
<path d="M207.6 126.7l1.3 8.2" fill="none" stroke="#808080" stroke-width=".3" stroke-dasharray="30.5 1.3 1.3 1.3" stroke-dashoffset="28.3"/>
<path d="M212.1 129.3l-3.8 1.5" fill="none" stroke="#808080" stroke-width=".3" stroke-dasharray="30.5 1.3 1.3 1.3" stroke-dashoffset="30.3"/>
<path d="M207 76.8l-5.6-3.3" fill="none" stroke="#808080" stroke-width=".3" stroke-dasharray="30.5 1.3 1.3 1.3" stroke-dashoffset="29.1"/>
<path d="M202.1 73.9l-7.7 4.5" fill="none" stroke="#808080" stroke-width=".3" stroke-dasharray="30.5 1.3 1.3 1.3" stroke-dashoffset="27.9"/>
<path d="M187.9 203.9l3.2-1.6-2.8 2.3zM289.5 158.9l.4 .6-3 2zM277.9 175.9l3.2 1.5-.4 .7zM183.9 67.6l2.6 2.5-3-1.9zM212.9 129.2l2.6-2.5 .5 .6zM174.6 147.4l2.8 2.2-3.2-1.6zM138.1 175.8l2.9 2.1-3.2-1.4zM227.3 221.7l3.1 1.7-.5 .6z" fill="#000"/>
<path d="M201.8 181.4v19.3" fill="none" stroke="#000" stroke-width=".3" stroke-dasharray="6.3 1.3 1.3 1.3 1.3 1.3" stroke-dashoffset="-.1"/>
<path d="M230 97.3l-.5-.3M192.2 104.1h.1M192.3 140l2.4-1.4M220 148l3.8 2.2M222.6 146.5l-2.6 1.5M177.5 160.3v.8M178 160.6l-.5-.3M201.8 181.4h.1M204.8 194.4l1.4 .8M195 200.1l.2-.1" fill="none" stroke="#000" stroke-width=".3" stroke-dasharray="6.3 1.3 1.3 1.3 1.3 1.3"/>
<path d="M192.3 104.1v35.9" fill="none" stroke="#000" stroke-width=".3" stroke-dasharray="6.3 1.3 1.3 1.3 1.3 1.3" stroke-dashoffset="4.3"/>
<path d="M192.2 79.4v24.7" fill="none" stroke="#000" stroke-width=".3" stroke-dasharray="6.3 1.3 1.3 1.3 1.3 1.3" stroke-dashoffset="3.5"/>
<path d="M230 163.7v-66.4" fill="none" stroke="#000" stroke-width=".3" stroke-dasharray="6.3 1.3 1.3 1.3 1.3 1.3" stroke-dashoffset="1.7"/>
<path d="M258.4 147.3l-28.4 16.4M206.2 227.8l17.4-10.1" fill="none" stroke="#000" stroke-width=".3" stroke-dasharray="6.3 1.3 1.3 1.3 1.3 1.3" stroke-dashoffset="-.5"/>
<path d="M201.8 168.1v13.3" fill="none" stroke="#000" stroke-width=".3" stroke-dasharray="6.3 1.3 1.3 1.3 1.3 1.3" stroke-dashoffset="2.9"/>
<path d="M270.2 154.1l-11.8-6.8" fill="none" stroke="#000" stroke-width=".3" stroke-dasharray="6.3 1.3 1.3 1.3 1.3 1.3" stroke-dashoffset="2.7"/>
<path d="M223.8 182.2l-24.5 14.1" fill="none" stroke="#000" stroke-width=".3" stroke-dasharray="6.3 1.3 1.3 1.3 1.3 1.3" stroke-dashoffset="1.8"/>
<path d="M223.8 150.2v7.1" fill="none" stroke="#000" stroke-width=".3" stroke-dasharray="6.3 1.3 1.3 1.3 1.3 1.3" stroke-dashoffset="6"/>
<path d="M223.8 159.9v13.1" fill="none" stroke="#000" stroke-width=".3" stroke-dasharray="6.3 1.3 1.3 1.3 1.3 1.3" stroke-dashoffset="3"/>
<path d="M223.8 175.5v6.7" fill="none" stroke="#000" stroke-width=".3" stroke-dasharray="6.3 1.3 1.3 1.3 1.3 1.3" stroke-dashoffset="3.3"/>
<path d="M206.2 195.2v32.6" fill="none" stroke="#000" stroke-width=".3" stroke-dasharray="6.3 1.3 1.3 1.3 1.3 1.3" stroke-dashoffset="-.4"/>
<path d="M197.5 198.7l7.3-4.3" fill="none" stroke="#000" stroke-width=".3" stroke-dasharray="6.3 1.3 1.3 1.3 1.3 1.3" stroke-dashoffset="5.3"/>
<path d="M177.5 161.1l18.8-10.9" fill="none" stroke="#000" stroke-width=".3" stroke-dasharray="6.3 1.3 1.3 1.3 1.3 1.3" stroke-dashoffset="5"/>
<path d="M160.2 170.9l17.8-10.3" fill="none" stroke="#000" stroke-width=".3" stroke-dasharray="6.3 1.3 1.3 1.3 1.3 1.3" stroke-dashoffset="-.8"/>
<g font-size="8.5">
<text x="304.3" y="255.3">Wecycler (i = 1:5)</text>
<text x="332.4" y="264.8">A3</text>
</g>
<g font-size="4.9">
<text x="2.7" y="8.4">Nr.</text>
<text x="39.2" y="8.4">Name</text>
<text x="82" y="8.4">Quantity</text>
<text x="4.7" y="18.5">1</text>
<text x="11.8" y="18.5">01_00_00-shredder_unit</text>
<text x="90.6" y="18.5">1</text>
<text x="4.7" y="25.6">2</text>
<text x="11.8" y="25.6">02_00_00-extruder_unit</text>
<text x="90.6" y="25.6">1</text>
<text x="4.7" y="34.7">3</text>
<text x="11.8" y="34.7">03_00_00-profil_40x20_300</text>
<text x="90.6" y="34.7">1</text>
<text x="4.7" y="46.6">4</text>
<text x="11.8" y="46.6">04_00_00-extruder_drawer</text>
<text x="90.6" y="46.6">1</text>
<text x="4.7" y="56.6">5</text>
<text x="11.8" y="56.6">05_00_00-control_panel</text>
<text x="90.6" y="56.6">1</text>
<text x="11.8" y="65.5">06_00_00-</text>
<text x="4.7" y="67.9">6</text>
<text x="11.8" y="70.4">profil_20x20_102_5</text>
<text x="90.6" y="67.9">1</text>
<text x="4.7" y="80.3">7</text>
<text x="11.8" y="80.3">07_00_00-profil_20x20_104</text>
<text x="90.6" y="80.3">1</text>
<text x="4.7" y="90.2">8</text>
<text x="11.8" y="90.2">08_00_00-fan_bracket</text>
<text x="90.6" y="90.2">1</text>
</g>
<g font-size="4.7">
<text x="155" y="48.3">1</text>
<text x="135.4" y="124.8">2</text>
<text x="222.4" y="122.3">8</text>
<text x="310.8" y="142.7">7</text>
<text x="101.8" y="157.3">4</text>
<text x="310.8" y="198.3">6</text>
<text x="155" y="226.2">5</text>
<text x="261.4" y="248.5">3</text>
</g>
<text font-size="4.1" x="25" y="279.6">SOLIDWORKS Educational Product. For Instructional Use Only</text>
</svg>
